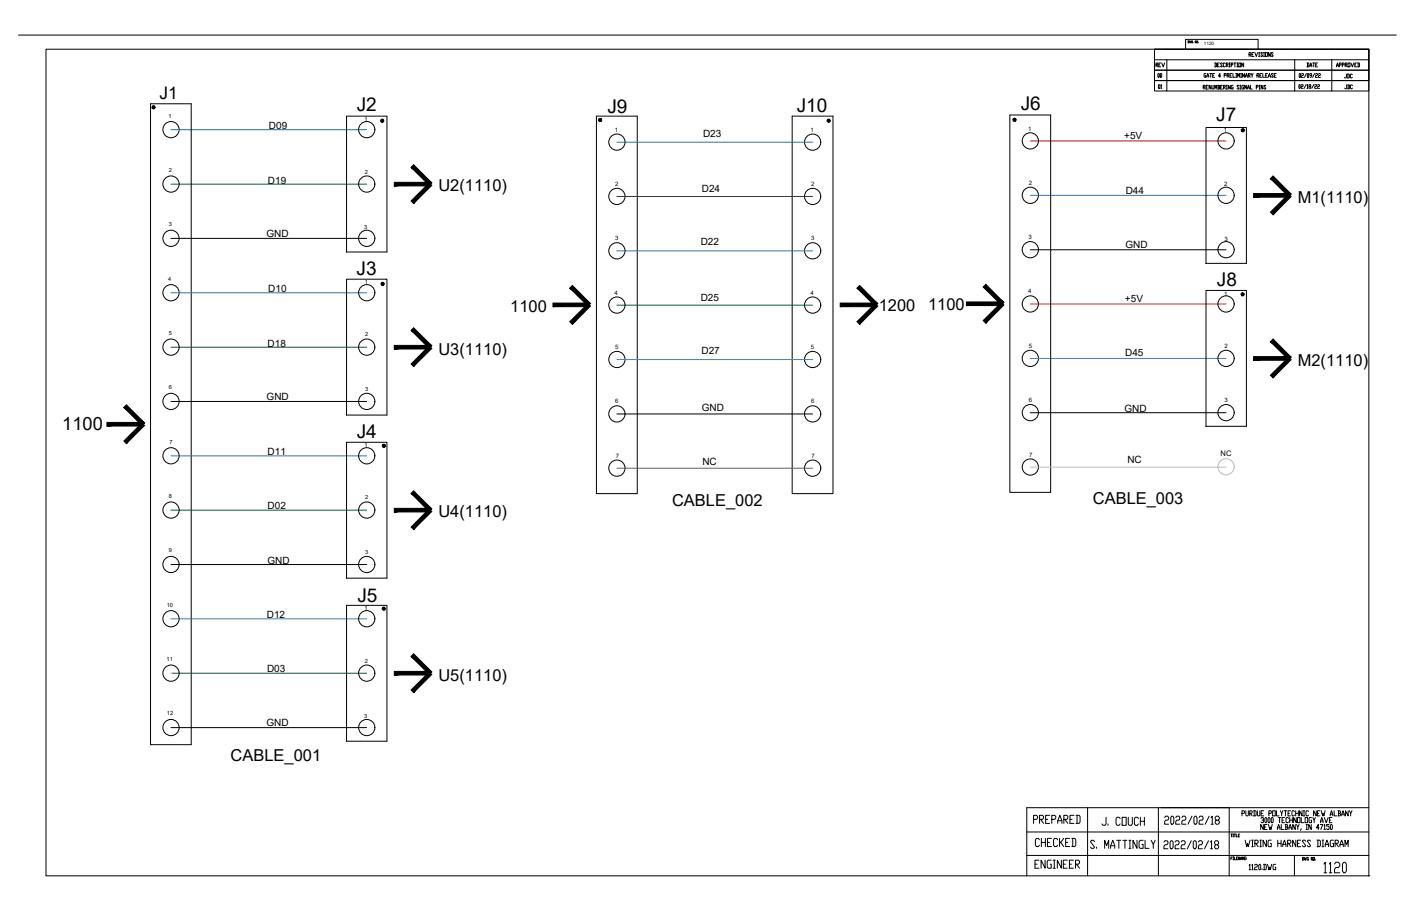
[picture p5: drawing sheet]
<svg xmlns="http://www.w3.org/2000/svg" width="432mm" height="279mm" viewBox="0 0 432 279" stroke-linecap="round" stroke-linejoin="round" font-family="sans-serif">
<!-- layer: 0 -->
<g fill="none" stroke="#000" stroke-width=".3">
<path d="M5.6 10.7h420.2M14 15h403.4v252.2h-403.4zM352.1 15v6.4h65.3M352.1 15h65.3v6.4M352.1 15h65.3v9.6h-65.3zM355.8 18.2h61.6M370.4 19.2l.6 .2v.8l-.6 .2M370.6 19.2v1.2M371.3 19.8h.3M371.9 19.2h-.6v1.2h.6M372.8 19.4l-.2-.2-.4 .2 .6 .8-.2 .2-.4-.2M373.6 19.4l-.1-.2-.4 .2v.8l.1 .2 .4-.2"/>
<path d="M373.9 19.8l.6-.2-.1-.4h-.5v1.2M374.1 19.8l.4 .6M374.8 19.2h.3M375 19.2v1.2M375.4 19.8l.6-.2-.2-.4h-.4v1.2M376.3 19.2h.6M376.6 19.2v1.2M377.2 19.2h.3M377.3 19.2v1.2M377.8 19.2h.5v1.2h-.5zM379.2 19.2v1.2l-.6-1.2v1.2M380.9 16.6h.5v-.6h-.5v1.2"/>
<path d="M381.1 16.6l.4 .6M381.8 16.6h.3M382.4 16h-.6v1.2h.6M382.7 16l.4 1.2 .5-1.2M383.9 17.2h.2M383.9 16h.2M384 16v1.2M385 16.2l-.4-.2-.2 .2 .6 .8-.1 .2-.5-.2M385.3 17.2h.3M385.3 16h.3M385.5 16v1.2M385.9 16h.6v1.2h-.6z"/>
<path d="M387.4 16v1.2l-.6-1.2v1.2M388.3 16.2l-.5-.2-.1 .2 .6 .8-.2 .2-.4-.2M394.8 18.2v9.6h-39M398.5 19.2h.5l.1 .2v.8l-.6 .2M398.7 19.2v1.2M400.3 19.2h.6M400.6 19.2v1.2M401.2 19.8h.3M401.8 19.2h-.6v1.2h.6M406.1 18.2v9.6h-11.3M408.4 19.8l.6-.2-.1-.4h-.5v1.2M409.3 19.8h.5v-.6h-.5v1.2"/>
<path d="M410.2 19.8h.4v-.6h-.4v1.2M410.4 19.8l.4 .6M411.1 19.2h.6v1.2h-.6zM412 19.2l.4 1.2 .4-1.2M413.1 19.8h.3M413.7 19.2h-.6v1.2h.6M414 19.2h.5l.1 .2v.8l-.6 .2M414.2 19.2v1.2M45.9 31.7h12.4v195.4h-12.4zM181.9 35.4h12.4v115.2h-12.4zM241.6 35.4h12.4v115.2h-12.4zM307.9 35.1h12.5v115.1h-12.5z"/>
<path d="M366.9 26.6h.5v-.6h-.5v1.2M367.1 26.6l.4 .6M367.7 22.4l-.5 .2 .1 1h.4l-.1-.6M367.8 26.6h.3M368 23.6l.3-1.2 .3 1.2M368 23.2h.6M368.4 26h-.6v1.2h.6M368.9 22.4h.6M369.2 22.4v1.2M369.3 26v1.2l-.6-1.2v1.2M369.6 26l.1 1.2 .5-.2v-1M369.8 23h.3"/>
<path d="M370.4 22.4h-.6v1.2h.6M370.5 27.2v-1.2l.3 .8 .3-.8v1.2M371.3 26h.5v.6M371.5 26.6h.3l.1 .4-.6 .2M371.5 26v1.2M372.2 23.2h-.6l.4-.8v1.2M372.2 26.6h.3M372.8 26h-.6v1.2h.6M373.1 26.6h.5v-.6h-.5v1.2M373.3 26.6l.4 .6M373.3 23h.5v-.6h-.5v1.2M374 27.2h.3"/>
<path d="M374 26h.3M374.1 26v1.2M374.2 23h.4l.2-.4-.6-.2v1.2M374.4 23l.4 .6M374.8 20.4h.3M375.1 23h.3M375.2 26v1.2l-.6-1.2v1.2M375.7 22.4h-.6v1.2h.6M376 22.4v1.2h.6M376 26l-.5 .2 .1 1h.4l-.1-.6M376.8 22.4h.3M376.8 23.6h.3"/>
<path d="M377 22.4v1.2M377.2 20.4h.3M377.4 23.6v-1.2l.3 .8 .3-.8v1.2M377.8 26.2l-.1-.2-.5 .2 .6 .8-.1 .2-.5-.2M378.1 27.2h.3M378.1 26h.3M378.2 26v1.2M378.3 22.4h.3M378.3 23.6h.3M378.5 22.4v1.2M379.3 26l-.6 .2 .1 1h.5v-.6h-.2M379.5 22.4v1.2l-.6-1.2v1.2"/>
<path d="M379.8 23.6l.3-1.2 .3 1.2M379.8 23.2h.6M380.2 26v1.2l-.6-1.2v1.2M380.5 27.2l.2-1.2 .3 1.2M380.5 26.8h.5M380.7 23h.4l.2-.4-.6-.2v1.2M380.8 23l.5 .6M381.3 26v1.2h.6M381.5 22.4l.3 1.2M382.1 22.4l-.3 .6M383.1 26.6h.4l.2-.4-.6-.2v1.2M383.3 23h.4l.2-.4-.6-.2v1.2"/>
<path d="M383.5 23l.4 .6M384 27.2h.3M384 26h.3M384.1 26v1.2M384.2 23h.3M384.8 22.4h-.6v1.2h.6M385.1 22.4v1.2h.6M385.1 26v1.2l-.5-1.2v1.2M386 23h.2M386 26.2l-.1-.2-.5 .2 .6 .8-.1 .2-.5-.2M386.5 22.4h-.5v1.2h.5M386.8 23.6l.3-1.2 .3 1.2"/>
<path d="M386.8 23.2h.6M388.3 22.6l-.1-.2-.5 .2 .6 .8-.1 .2-.5-.2M388.6 23h.3M389.2 22.4h-.6v1.2h.6M396.2 25.8l.3 .2-.2 1-.2-.2zM396.3 22.4l.3 .2-.1 1-.3-.2zM396.8 26l.1-.2 .5 .2-.2 .4h-.3l-.1 .6h.6M396.9 22.6l.5-.2 .1 .4-.6 .4v.4h.6M398.3 25.8l-.6 1.2M398.4 22.4l-.6 1.2M398.5 26l.2-.2v1.2M398.5 27h.3"/>
<path d="M398.8 22.4l.3 .2-.1 1-.3-.2zM399.3 26.4l-.2-.4 .5-.2 .1 .4-.6 .4 .2 .4 .4-.2-.1-.4M399.4 20.4l.3-1.2 .3 1.2M399.4 20h.6M400 23l-.6-.2 .2-.4 .4 .2v.6l-.4 .4M400.6 25.8l-.6 1.2M400.9 22.4l-.6 1.2M400.9 26l.1-.2 .5 .2-.6 .6v.4h.6M401.2 22.6l.1-.2 .5 .2-.2 .4h-.3l-.1 .6h.6M401.8 26l.1-.2 .5 .2-.2 .4h-.3l-.1 .6h.6M402.1 22.6l.1-.2 .4 .2-.1 .4h-.3l-.1 .6h.5M407.6 20.4l.3-1.2 .2 1.2"/>
<path d="M407.6 20h.5M410.6 22.6v1l-.2 .2-.4-.2M410.9 22.6l.6 .2v.8l-.6 .2M411 22.6v1.2M412.4 22.8l-.2-.2-.4 .2 .1 1 .5-.2M417.4 21.4h-65.3v3.2h65.3M417.4 24.6v3.2h-11.3M417.4 21.4v3.2M52.1 72.7h59.7M105.6 76.9h12.4v-41.5h-12.3v41.5M314.2 76.2h59.7M367.6 80.3h12.5v-41.4h-12.3v41.4"/>
<path d="M52.1 122.5h59.7M105.6 126.6h12.4v-41.4h-12.3v41.4M188.1 126.3h59.7M314.2 125.9h59.7M367.6 130h12.5v-41.4h-12.3v41.4M52.1 172.2h59.7M105.6 176.3h12.4v-41.4h-12.3v41.4M52.1 221.9h59.7M105.6 226.1h12.4v-41.5h-12.3v41.5M313.1 246.4v20.8M354 246.4h63.4M331.7 264.9v2.3"/>
<path d="M353.2 264.9v2.3M394.7 265.1v2.1M417.4 267.2h.1"/>
<circle cx="52.1" cy="39.5" r="2.48"/>
<circle cx="111.8" cy="39.5" r="2.48"/>
<circle cx="52.1" cy="56.1" r="2.48"/>
<circle cx="111.8" cy="56.1" r="2.48"/>
<circle cx="188.1" cy="59.9" r="2.48"/>
<circle cx="188.1" cy="43.4" r="2.48"/>
<circle cx="247.8" cy="59.9" r="2.48"/>
<circle cx="247.8" cy="43.4" r="2.48"/>
<circle cx="314.2" cy="43" r="2.48"/>
<circle cx="314.2" cy="59.6" r="2.48"/>
<circle cx="373.9" cy="59.6" r="2.48"/>
<circle cx="373.9" cy="43" r="2.48"/>
<circle cx="52.1" cy="72.7" r="2.48"/>
<circle cx="111.8" cy="72.7" r="2.48"/>
<circle cx="188.1" cy="76.5" r="2.48"/>
<circle cx="247.8" cy="76.5" r="2.48"/>
<circle cx="314.2" cy="76.2" r="2.48"/>
<circle cx="373.9" cy="76.2" r="2.48"/>
<circle cx="52.1" cy="89.3" r="2.48"/>
<circle cx="111.8" cy="89.3" r="2.48"/>
<circle cx="188.1" cy="93.1" r="2.48"/>
<circle cx="247.8" cy="93.1" r="2.48"/>
<circle cx="314.2" cy="92.7" r="2.48"/>
<circle cx="373.9" cy="92.7" r="2.48"/>
<circle cx="52.1" cy="105.9" r="2.48"/>
<circle cx="111.8" cy="105.9" r="2.48"/>
<circle cx="188.1" cy="109.7" r="2.48"/>
<circle cx="247.8" cy="109.7" r="2.48"/>
<circle cx="314.2" cy="109.3" r="2.48"/>
<circle cx="373.9" cy="109.3" r="2.48"/>
<circle cx="52.1" cy="139" r="2.48"/>
<circle cx="52.1" cy="122.4" r="2.48"/>
<circle cx="111.8" cy="122.4" r="2.48"/>
<circle cx="111.8" cy="139" r="2.48"/>
<circle cx="188.1" cy="126.2" r="2.48"/>
<circle cx="247.8" cy="126.2" r="2.48"/>
<circle cx="314.2" cy="125.9" r="2.48"/>
<circle cx="373.9" cy="125.9" r="2.48"/>
<circle cx="52.1" cy="155.6" r="2.48"/>
<circle cx="111.8" cy="155.6" r="2.48"/>
<circle cx="188.1" cy="142.8" r="2.48"/>
<circle cx="247.8" cy="142.8" r="2.48"/>
<circle cx="314.2" cy="142.5" r="2.48"/>
<circle cx="52.1" cy="172.2" r="2.48"/>
<circle cx="111.8" cy="172.2" r="2.48"/>
<circle cx="52.1" cy="188.7" r="2.48"/>
<circle cx="111.8" cy="188.7" r="2.48"/>
<circle cx="52.1" cy="205.3" r="2.48"/>
<circle cx="111.8" cy="205.3" r="2.48"/>
<circle cx="52.1" cy="221.9" r="2.48"/>
<circle cx="111.8" cy="221.9" r="2.48"/>
</g>
<!-- layer: SLD-0 -->
<g fill="none" stroke="#000" stroke-width=".3">
<path d="M361.5 15v-3h22.1v3M362.3 12.5l.3 .1-.1 .5h-.2M362.3 12.5v.6M362.7 12.5l.2 .6 .3-.6M363.7 12.5l-.3 .1v.5h.3l-.1-.3M363.8 13v.1M364.8 12.5v.6l-.3-.6v.6M364.9 12.5h.3v.6h-.3zM365.4 13v.1M313.1 246.4h61.7v20.8M313.1 253.8h104.3M315.2 249.9h.9l.3-.4v-.4l-.3-.4h-.9v2.4"/>
<path d="M317 256.1l-.4-.4h-.6l-.3 .4v1.7l.3 .4h.6l.4-.4M317 249.9h.9l.3-.4-.3-.8h-.9v2.4M317.3 249.9l.9 1.2M317.6 255.7v2.5M317.6 256.9h1.2M318.8 255.7v2.5M318.9 249.9h.6M319.4 256.9h.7M320.1 248.7h-1.2v2.4h1.2M320.6 255.7h-1.2v2.5h1.2M320.7 249.9h1l.3-.4-.3-.8h-1v2.4M322.5 256.1l-.3-.4h-.6l-.3 .4v1.7l.3 .4h.6l.3-.4"/>
<path d="M322.6 251.1v-.8l.6-1.6 .6 1.6v.8M322.6 250.3h1.2M323.1 255.7v2.5M323.4 256.9l1 1.3M324.4 255.7l-1 1.2h-.3M324.4 249.9h.9l.3-.4-.3-.8h-.9v2.4M324.7 249.9l.9 1.2M325 256.9h.6M326.2 255.7h-1.2v2.5h1.2M326.3 249.9h.6M326.8 255.7h1l.3 .4v1.7l-.3 .4h-1M327.1 255.7v2.5"/>
<path d="M327.5 248.7h-1.2v2.4h1.2M328.1 248.7h1l.3 .4v1.6l-.3 .4h-1M328.4 248.7v2.4M331.7 246.4v18.5M333.8 256.7l-.3-.4h-.7l-.3 .4 1.3 1.7-.3 .4h-.7l-.3-.4M334.4 258.4v.4M336.9 258.8v-2.5l.6 1.7 .6-1.7v2.5M337.3 249.3v2l-.4 .4h-.5l-.4-.4M337.9 251.3v.4M338.7 258.8v-.8l.6-1.7 .7 1.7v.8M338.7 258h1.3M340.5 256.3h1.3"/>
<path d="M341.2 256.3v2.5M341.6 249.7l-.3-.4h-.6l-.4 .4v1.6l.4 .4h.6l.3-.4M342.2 249.3h1.2v2.4h-1.2zM342.4 256.3h1.2M343 256.3v2.5M344.1 249.3v2l.3 .4h.6l.3-.4v-2M344.3 256.3h.6M344.3 258.8h.6M344.6 256.3v2.5M346.7 256.3v2.5l-1.2-2.5v2.5M347.1 249.7l-.3-.4h-.6l-.3 .4v1.6l.3 .4h.6l.3-.4M347.7 249.3v2.4"/>
<path d="M347.7 250.5h1.3M348.6 256.3h-.9l-.3 .4v1.7l.3 .4h.9v-1.3h-.4M349 249.3v2.4M349.2 256.3v2.5h1.2M351 256.3l.7 1.2v1.3M352.3 256.3l-.6 1.2M353.2 246.4v18.5M354.9 256.8l.3-.4h.7l.3 .4-.3 .9h-.7l-.3 .4v.8h1.3M355.1 249.4l.3-.5h.7l.3 .5-.3 .8h-.7l-.3 .4v.8h1.3M357.1 256.4l.6 .4v1.7l-.3 .4h-.3l-.3-.4v-1.7zM357.3 248.9h.3l.3 .5v1.6l-.3 .4h-.3l-.3-.4v-1.6zM358.3 256.8l.4-.4h.6l.3 .4-.3 .9h-.6l-.4 .4v.8h1.3"/>
<path d="M358.5 249.4l.4-.5h.6l.3 .5-.3 .8h-.6l-.4 .4v.8h1.3M360.2 256.8l.3-.4h.6l.3 .4-.3 .9h-.6l-.3 .4v.8h1.2M360.4 249.4l.3-.5h.6l.3 .5-.3 .8h-.6l-.3 .4v.8h1.2M363.3 256.4l-1.3 2.5M363.5 248.9l-1.2 2.5M364.2 256.4h.3l.3 .4v1.7l-.3 .4h-.3l-.3-.4v-1.7zM364.4 248.9h.3l.3 .5v1.6l-.3 .4-.6-.4v-1.6zM365.4 256.8l.3-.4h.7l.3 .4-.3 .9h-.7l-.3 .4v.8h1.3M365.6 249.4l.3-.5h.7l.3 .5-.3 .8h-.7l-.3 .4v.8h1.3M368.5 256.4l-1.2 2.5M368.7 248.9l-1.2 2.5M369.1 256.8l.4-.4v2.5"/>
<path d="M369.1 258.9h.7M369.3 249.4l.4-.5v2.5M369.3 251.4h.7M370.7 257.7l-.3-.5 .3-.8h.6l.3 .4v.4l-.3 .5h-.6l-.3 .4 .3 .8h.6l.3-.4-.3-.8M370.9 250.2l-.3-.4v-.4l.3-.5h.6l.3 .5v.4l-.3 .4h-.6l-.3 .4v.4l.3 .4h.6l.3-.4v-.4l-.3-.4M375.3 254.4h.5M375.6 254.4v.9M376 254.4h.1M376 255.3h.1M376.1 254.4v.9M376.4 254.4h.4M376.6 254.4v.9"/>
<path d="M377 254.4v.9h.4M377.6 254.8h.2M378.1 254.4h-.5v.9h.5M378.7 248.1h.6l.2-.3-.2-.5h-.6v1.6M379.7 256.3l.5 2 .2-1.1 .3 1.1 .5-2M379.9 247.3l.2 1.6h.4l.2-.3v-1.3M381.1 248.1h.5l.3-.3-.3-.5h-.5v1.6M381.3 248.1l.6 .8M381.7 256.3h.5M381.7 258.3h.5M381.9 256.3v2M382.2 247.3h.6l.2 .3v1l-.2 .3h-.6"/>
<path d="M382.5 247.3v1.6M382.7 257.2h.7l.3-.3-.3-.6h-.7v2M382.9 257.2l.8 1.1M383.4 247.3l.2 1.6h.4l.2-.3v-1.3M384.2 256.3h.5M384.2 258.3h.5M384.4 256.3v2M384.5 249.7l.2-.3h.4l.2 .5-.4 .3M384.6 248.1h.4M385.1 250.2l.2 .2-.2 .5-.6-.2M385.2 251.5v1.5l-.8-1.5v1.5M385.4 247.3h-.8v1.6h.8"/>
<path d="M385.6 252.3h.4M385.9 249.4l.4 .3v1l-.2 .2-.4-.2zM386.2 256.3v2l-1-2v2M386.4 251.5h-.8v1.5h.8M386.8 251.5l.4 1.5 .2-.7 .2 .7 .4-1.5M386.9 249.4l.4 .3v1l-.2 .2-.4-.2zM386.9 248.1h.6l.2-.3-.2-.5h-.6v1.6M387.7 256.3h-.8l-.2 .3v1.3l.2 .4h.8v-1.1h-.3M387.8 249.4l.5 .3v1l-.3 .2-.3-.2zM388.1 247.3h.8v1.6h-.8zM389.3 247.3v1.6h.7M389.5 253l.4-1.5 .4 1.5"/>
<path d="M389.5 252.5h.8M389.7 256.3v2M389.7 257.2h1M389.8 249.4h.8M390.2 249.4v1.5M390.5 247.3l.3 .8v.8M390.7 256.3v2M390.7 251.5v1.5h.8M391 250.2h.3M391.2 258.3v-.7l.5-1.3 .4 1.3v.7M391.2 257.6h.9M391.2 247.3l-.4 .8"/>
<path d="M391.6 247.3h.8M391.8 249.4h-.8v1.5h.8M391.9 251.5h.5l.3 .2-.3 .6M392 247.3v1.6M392.1 252.3h.3l.3 .5-.3 .2h-.5M392.1 251.5v1.5M392.7 257.2h.7l.3-.3-.3-.6h-.7v2M392.8 248.1h.4M392.9 249.7l-.2-.3h-.4l-.2 .3 .2 1.2h.4l.2-.2M392.9 257.2l.8 1.1M393 253l.4-1.5 .4 1.5M393 252.5h.8"/>
<path d="M393.3 250.2h.8M393.3 249.4v1.5M393.5 247.3h-.7v1.6h.7M394.1 249.4v1.5M394.7 247.6l-.2-.3h-.4l-.1 .3 .1 1.3 .6-.3M395 251.5v1.5l-.8-1.5v1.5M395.1 248.1h.8M395.1 247.3v1.6M395.2 256.3v2l-1-2v2M395.3 249.4v1.5l-.8-1.5v1.5M395.4 251.5l.3 .8v.7M395.7 249.4h.7v1.5h-.7z"/>
<path d="M395.7 257.2h.5M395.9 247.3v1.6M396.2 251.5l-.5 .8M396.6 256.3h-.9v2h.9M396.8 252.8l-.2 .5M396.8 249.4v1.5h.8M397.1 247.3v1.6l-.8-1.6v1.6M397.4 248.9h.5M397.4 247.3h.5M397.7 247.3v1.6M398 249.4h.8v1.5h-.8zM398.2 256.6l-.3-.3h-.5l-.3 .3 1.1 1.3-.3 .4h-.5l-.3-.4"/>
<path d="M398.3 253h.4M398.3 251.5h.4M398.5 251.5v1.5M399 247.6l-.2-.3h-.4l-.2 .3 .2 1.3h.4l.2-.3M399.6 256.6l-.2-.3h-.5l-.2 .3 .9 1.3-.2 .4h-.5l-.2-.4M399.9 251.5v1.5l-.8-1.5v1.5M399.9 249.4h-.6l-.1 .3 .1 1.2h.6v-.7h-.2M400.3 249.4l.4 .8v.7M401.1 249.4l-.4 .8M401.4 247.3v1.6l-.8-1.6v1.6M401.6 256.3h.8l.2 .3v1.3l-.2 .4h-.8M401.8 248.1h.3"/>
<path d="M401.9 256.3v2M402.2 252.5h-.8l.6-1v1.5M402.5 247.3h-.7v1.6h.7M402.6 251.5h.8l-.6 1.5M402.7 250.9l.4-1.5 .4 1.5M402.7 250.4h.8M402.9 247.3l.4 1.6 .2-.8 .2 .8 .4-1.6M403.2 256.3h.5M403.2 258.3h.5M403.4 256.3v2M403.7 251.7l.3-.2v1.5M403.7 253h.5"/>
<path d="M403.8 249.4l.6 1.5 .6-1.5M404.1 258.3v-.7l.5-1.3 .5 1.3v.7M404.1 257.6h1M405.3 251.5h-.7v.5h.5l.2 .3-.2 .7h-.4l-.1-.2M405.4 250.2h.4M405.7 248.9l.3-1.6 .4 1.6M405.7 248.4h.7M405.9 251.5l.4 .2-.2 1.3-.4-.2v-1.1zM406.2 249.4h-.8v1.5h.8M406.6 256.3h-.7l-.2 .3v1.3l.2 .4h.7v-1.1h-.2M406.8 247.3v1.6h.8M407.1 257.2h.8l.2-.3-.2-.6h-.8v2"/>
<path d="M407.4 257.2l.7 1.1M408 247.3h.6l.2 .3-.2 .5M408.2 248.1h.4l.2 .5-.2 .3h-.6M408.2 247.3v1.6M408.6 258.3v-.7l.5-1.3 .5 1.3v.7M408.6 257.6h1M409.2 248.9l.3-1.6 .4 1.6M409.2 248.4h.7M410.1 258.3v-2l.5 1.3 .5-1.3v2M411.1 247.3v1.6l-.8-1.6v1.6M411.5 247.3l.4 .8v.8M412.3 247.3l-.4 .8"/>
<path d="M313.1 260.9h104.3M315.6 263.6h.6M316.8 262.4h-1.2v2.4h1.2M318.7 262.4v2.4l-1.2-2.4v2.4M320.6 262.4h-1l-.3 .3v1.7l.3 .4h1v-1.2h-.3M321.2 264.8h.6M321.2 262.4h.6M321.5 262.4v2.4M323.7 262.4v2.4l-1.3-2.4v2.4M324.2 263.6h.7M325.5 262.4h-1.3v2.4h1.3M326.1 263.6h.6"/>
<path d="M327.3 262.4h-1.2v2.4h1.2M328 263.6h.9l.3-.4-.3-.8h-.9v2.4M328.3 263.6l.9 1.2M375.3 261.8h.3M375.8 261.4h-.5v.8M376 261.4h.2M376 262.2h.2M376.1 261.4v.8M376.4 261.4v.8h.4M377 261.8h.2M377.4 261.4h-.4v.8h.4M378.1 261.4v.8l-.5-.8v.8"/>
<path d="M378.3 262.2l.2-.8 .2 .8M378.3 261.9h.4M378.9 262.2v-.8l.2 .5 .2-.5v.8M379.5 261.8h.2M379.9 261.4h-.4v.8h.4M380.1 261.7v.1M380.1 261.9v.2M380.9 263.9l.2-.3v1.7M380.9 265.3h.5M381.7 263.9l.2-.3v1.7M381.7 265.3h.5M382.6 263.9l.2-.3h.4l.2 .3-.2 .6h-.4l-.2 .2v.6h.8"/>
<path d="M384.1 263.6l.3 .3v1.1l-.2 .3-.3-.3v-1.1zM384.9 265v.3M385.3 263.6h.6l.2 .3v1.1l-.2 .3h-.6M385.5 263.6v1.7M386.5 263.6l.4 1.7 .3-.8 .2 .8 .4-1.7M389 263.6h-.6l-.2 .3v1.1l.2 .3h.6v-.8h-.2M394.7 260.9v4.2M397.1 261.5l.5 .1v.6l-.5 .2M397.2 261.5v.9M397.8 261.5l.1 .9 .2-.5 .1 .5 .2-.9M399 261.5l-.4 .1 .1 .8h.3l-.1-.5M400.2 261.5v.9l-.3-.9v.9"/>
<path d="M400.4 261.5h.5v.9h-.5zM401.1 262.2v.2M403.7 263.6l.4-.6v3.2M403.7 266.2h.9M405.4 263.6l.3-.6v3.2M405.4 266.2h.8M407 263.6l.3-.6h.8l.5 .6v.5l-.5 .5h-.8l-.3 .6v1h1.6M409.8 263h.4l.4 .6v2.1l-.4 .5h-.4l-.4-.5v-2.1z"/>
</g>
<!-- layer: 0 -->
<path d="M52.1 56.2h59.7M188.1 59.9h59.7M188.1 93.1h59.7M52.1 105.9h59.7M52.1 155.6h59.7M52.1 205.3h59.7" fill="none" stroke="#136734" stroke-width=".3"/>
<path d="M52.1 39.6h59.7M188.1 43.4h59.7M314.2 59.6h59.7M188.1 76.5h59.7M52.1 89.3h59.7M188.1 109.7h59.7M314.2 109.3h59.7M52.1 139.1h59.7M52.1 188.8h59.7" fill="none" stroke="#2776bb" stroke-width=".3"/>
<!-- layer: dotted -->
<path d="M373.9 43h.1M52.1 205.3h.1" fill="none" stroke="#fafafa" stroke-width=".3"/>
<!-- layer: 0 -->
<g fill="#000" stroke="#000" stroke-width=".3">
<path d="M46.4 32.8l.1 .2 .3-.2zM46.5 33l.3-.2-.2 .3zM46.8 32.8l-.2 .3 .2 .1z"/>
<path d="M46.6 32.4l.2 .4v-.5zM46.6 32.4l.2 .4-.3-.3zM46.5 32.5l-.1 .3h.4z"/>
<path d="M46.8 32.8v.4l.2-.1zM46.8 32.8l.4 .2-.2 .1zM46.8 32.8l.4 .2 .1-.2z"/>
<path d="M46.8 32.8h.5l-.1-.3zM47 32.4l.2 .1-.4 .3zM46.8 32.3v.5l.2-.4z"/>
<path d="M116.2 36.8v.2l.4-.2zM116.2 37l.4-.2-.2 .4zM116.6 36.8l-.2 .4h.2z"/>
<path d="M116.4 36.4l.2 .4v-.4zM116.4 36.4l.2 .4-.4-.2zM116.2 36.6v.2h.4z"/>
<path d="M116.6 36.8v.4h.2zM116.6 36.8l.3 .2-.1 .2zM116.6 36.8l.3 .2 .1-.2z"/>
<path d="M116.6 36.8h.4l-.1-.2zM116.8 36.4l.1 .2-.3 .2zM116.6 36.4v.4l.2-.4z"/>
<path d="M182.6 36.6l.1 .2 .3-.2zM182.7 36.8l.3-.2-.2 .3zM183 36.6l-.2 .3 .2 .1z"/>
<path d="M182.8 36.2l.2 .4v-.4zM182.8 36.2l.2 .4-.3-.2zM182.7 36.4l-.1 .2h.4z"/>
<path d="M183 36.6v.4l.2-.1zM183 36.6l.4 .2-.2 .1zM183 36.6l.4 .2v-.2z"/>
<path d="M183 36.6h.4v-.2zM183.2 36.2l.2 .2-.4 .2zM183 36.2v.4l.2-.4z"/>
<path d="M252.3 36.8v.2l.4-.2zM252.3 37l.4-.2-.2 .4zM252.7 36.8l-.2 .4h.2z"/>
<path d="M252.5 36.4l.2 .4v-.4zM252.5 36.4l.2 .4-.4-.2zM252.3 36.6v.2h.4z"/>
<path d="M252.7 36.8v.4h.2zM252.7 36.8l.3 .2-.1 .2zM252.7 36.8l.3 .2 .1-.2z"/>
<path d="M252.7 36.8h.4l-.1-.2zM252.9 36.4l.1 .2-.3 .2zM252.7 36.4v.4l.2-.4z"/>
<path d="M309 36.5v.2l.4-.2zM309 36.7l.4-.2-.2 .4zM309.4 36.5l-.2 .4h.2z"/>
<path d="M309.2 36.2l.2 .3v-.4zM309 36.3l.2-.1 .2 .3zM309 36.3v.2h.4z"/>
<path d="M309.4 36.5v.4h.2zM309.4 36.5l.3 .2-.1 .2zM309.4 36.5l.3 .2 .1-.2z"/>
<path d="M309.4 36.5h.4l-.1-.2zM309.6 36.2l.1 .1-.3 .2zM309.4 36.1v.4l.2-.3z"/>
<path d="M378.6 39.7v.2l.4-.2zM378.6 39.9l.4-.2-.2 .4zM379 39.7l-.2 .4 .2 .1z"/>
<path d="M378.8 39.4l.2 .3v-.4zM378.6 39.5l.2-.1 .2 .3zM378.6 39.5v.2h.4z"/>
<path d="M379 39.7h.4l-.1-.2zM379.2 39.4l.1 .1-.3 .2zM379 39.3v.4l.2-.3z"/>
<path d="M125.4 51l5.5 5.5 .8-.7zM126.1 50.2l5.6 5.6-6.3-4.8z"/>
<path d="M120.2 56.7h11.1v-1.1zM120.2 55.6h11.1l-11.1 1.1z"/>
<path d="M130.9 55.8l-4.8 6.3 5.6-5.6zM130.9 55.8l-4.8 6.3-.7-.8z"/>
<path d="M379 39.7v.5l.2-.1zM379 39.7l.3 .2-.1 .2zM379 39.7l.3 .2 .1-.2z"/>
<path d="M387.4 54.5l5.6 5.5 .7-.8zM387.4 54.5l.8-.8 5.5 5.5z"/>
<path d="M393 59.2l-4.8 6.3 5.5-5.5zM387.4 64.7l5.6-5.5-4.8 6.3z"/>
<path d="M382.3 60.1h11v-1.1zM382.3 59h11l-11 1.1z"/>
<path d="M116.3 86.6v.2l.4-.2zM116.3 86.8l.4-.2-.2 .3zM116.7 86.6l-.2 .3 .2 .1z"/>
<path d="M116.5 86.2l.2 .4v-.5zM116.3 86.3l.2-.1 .2 .4zM116.3 86.3v.3h.4z"/>
<path d="M116.7 86.6v.4l.2-.1zM116.7 86.6l.3 .2-.1 .1zM116.7 86.6l.3 .2 .1-.2z"/>
<path d="M116.7 86.6h.4l-.1-.3zM116.9 86.2l.1 .1-.3 .3zM116.7 86.1v.5l.2-.4z"/>
<path d="M173.8 87.9l5.5 5.5 .8-.8zM173.8 87.9l.8-.8 5.5 5.5z"/>
<path d="M168.6 93.5h11.1v-1.1zM168.6 92.4h11.1l-11.1 1.1z"/>
<path d="M179.3 92.6l-4.7 6.3 5.5-5.5zM173.8 98.1l5.5-5.5-4.7 6.3z"/>
<path d="M261.3 87.9l5.6 5.5 .7-.8zM261.3 87.9l.8-.8 5.5 5.5z"/>
<path d="M256.2 93.5h11.1v-1.1zM256.2 92.4h11.1l-11.1 1.1z"/>
<path d="M266.9 92.6l-4.8 6.3 5.5-5.5zM261.3 98.1l5.6-5.5-4.8 6.3z"/>
<path d="M299.8 87.5l5.6 5.5 .7-.7zM299.8 87.5l.8-.8 5.5 5.6z"/>
<path d="M294.7 93.2h11v-1.1zM294.7 92.1h11l-11 1.1z"/>
<path d="M305.4 92.3l-4.8 6.3 5.5-5.6zM299.8 97.8l5.6-5.5-4.8 6.3z"/>
<path d="M378.5 89.8l.1 .2 .3-.2zM378.6 90l.3-.2-.2 .4zM378.9 89.8l-.2 .4h.2z"/>
<path d="M378.7 89.4l.2 .4v-.4zM378.7 89.4l.2 .4-.3-.2zM378.6 89.6l-.1 .2h.4z"/>
<path d="M378.9 89.8v.4h.2zM378.9 89.8l.4 .2-.2 .2zM378.9 89.8l.4 .2v-.2z"/>
<path d="M378.9 89.8h.4v-.2zM379.1 89.4l.2 .2-.4 .2zM378.9 89.4v.4l.2-.4z"/>
<path d="M125.4 100.7l5.5 5.6 .8-.8zM125.4 100.7l.7-.7 5.6 5.5z"/>
<path d="M120.2 106.5h11.1v-1.1zM120.2 105.4h11.1l-11.1 1.1z"/>
<path d="M130.9 105.5l-4.8 6.3 5.6-5.5zM130.9 105.5l-4.8 6.3-.7-.8z"/>
<path d="M387.4 104.2l5.6 5.5 .7-.7zM387.4 104.2l.8-.8 5.5 5.6z"/>
<path d="M382.3 109.9h11v-1.1zM382.3 108.8h11l-11 1.1z"/>
<path d="M393 109l-4.8 6.3 5.5-5.6zM387.4 114.5l5.6-5.5-4.8 6.3z"/>
<path d="M37.8 124.3l5.5 5.5 .8-.8zM38.5 123.5l5.6 5.5-6.3-4.7z"/>
<path d="M32.6 129.9h11.1v-1.1zM32.6 128.8h11.1l-11.1 1.1z"/>
<path d="M43.3 129l-4.8 6.3 5.6-5.5zM37.8 134.5l5.5-5.5-4.8 6.3z"/>
<path d="M116.6 136l.1 .2 .4-.2zM116.7 136.2l.4-.2-.2 .3zM117.1 136l-.2 .3 .2 .1z"/>
<path d="M116.9 135.6l.2 .4v-.5zM116.7 135.7l.2-.1 .2 .4zM116.7 135.7l-.1 .3h.5z"/>
<path d="M117.1 136v.4l.2-.1zM117.1 136l.3 .2-.1 .1zM117.1 136l.3 .2 .1-.2z"/>
<path d="M117.1 136h.4l-.1-.3zM117.3 135.6l.1 .1-.3 .3zM117.1 135.5v.5l.2-.4z"/>
<path d="M125.4 150.5l5.5 5.5 .8-.8zM125.4 150.5l.7-.8 5.6 5.5z"/>
<path d="M120.2 156.2h11.1v-1.1zM120.2 155.1h11.1l-11.1 1.1z"/>
<path d="M130.9 155.2l-4.8 6.3 5.6-5.5zM130.9 155.2l-4.8 6.3-.7-.7z"/>
<path d="M116.6 185.7v.2l.4-.2zM116.6 185.9l.4-.2-.2 .3zM117 185.7l-.2 .3 .2 .1z"/>
<path d="M116.8 185.3l.2 .4v-.5zM116.8 185.3l.2 .4-.4-.3zM116.6 185.4v.3h.4z"/>
<path d="M117 185.7v.4l.2-.1zM117 185.7l.4 .2-.2 .1zM117 185.7l.4 .2v-.2z"/>
<path d="M117 185.7h.4v-.3zM117.2 185.3l.2 .1-.4 .3zM117 185.2v.5l.2-.4z"/>
<path d="M125.4 200.2l5.5 5.5 .8-.7zM126.1 199.4l5.6 5.6-6.3-4.8z"/>
<path d="M120.2 205.9h11.1v-1.1zM120.2 204.8h11.1l-11.1 1.1z"/>
<path d="M130.9 205l-4.8 6.3 5.6-5.6zM130.9 205l-4.8 6.3-.7-.8z"/>
</g>
<path d="M188.1 142.8h59.7" fill="none" stroke="#636466" stroke-width=".3"/>
<path d="M314.2 43h59.7M314.2 92.7h59.7" fill="none" stroke="#f00" stroke-width=".3"/>
<g fill="none" stroke="#bababa" stroke-width=".3">
<path d="M314.2 142.5h59.7"/>
<circle cx="373.9" cy="142.4" r="2.48"/>
</g>
<g font-size="5.8">
<text x="108.8" y="33.9">J2</text>
<text x="185.2" y="34.4">J9</text>
<text x="243" y="34.2">J10</text>
<text x="311.2" y="33.6">J6</text>
<text x="370.9" y="37">J7</text>
<text x="108.7" y="83.9">J3</text>
<text x="371.1" y="87.3">J8</text>
<text x="108.8" y="133.7">J4</text>
<text x="109" y="183.5">J5</text>
</g>
<text font-size="5.6" x="19" y="131.2">1100</text>
<text font-size="5.3" x="48.7" y="30.2">J1</text>
<g font-size="5">
<text x="133.7" y="58.4">U2(1110)</text>
<text x="395.7" y="61.8">M1(1110)</text>
<text x="155.6" y="95.1">1100</text>
<text x="268" y="94.8">1200</text>
<text x="283" y="94.4">1100</text>
<text x="133.7" y="108.1">U3(1110)</text>
<text x="395.7" y="111.6">M2(1110)</text>
<text x="204.9" y="154.5">CABLE_002</text>
<text x="333.3" y="153.8">CABLE_003</text>
<text x="133.7" y="157.8">U4(1110)</text>
<text x="133.7" y="207.6">U5(1110)</text>
<text x="70.3" y="232.3">CABLE_001</text>
</g>
<g font-size="4">
<text x="351.4" y="21.5">REV</text>
<text x="351.7" y="24.7">00</text>
<text x="352.1" y="28.2">01</text>
<text x="408.9" y="28.2">JDC</text>
</g>
<g font-size="3.1">
<text x="82" y="39.2">D09</text>
<text x="214.4" y="41.7">D23</text>
<text x="342.8" y="42.5">+5V</text>
<text x="81.7" y="56">D19</text>
<text x="214" y="58.5">D24</text>
<text x="343.3" y="59">D44</text>
<text x="81.3" y="72.4">GND</text>
<text x="213.7" y="74.8">D22</text>
<text x="343.2" y="75.8">GND</text>
<text x="81.8" y="89">D10</text>
<text x="213.7" y="91.7">D25</text>
<text x="343" y="92.2">+5V</text>
<text x="81.6" y="105.7">D18</text>
<text x="213.9" y="108">D27</text>
<text x="343.1" y="108.7">D45</text>
<text x="81.3" y="121.9">GND</text>
<text x="214" y="125.3">GND</text>
<text x="342.9" y="125.6">GND</text>
<text x="81.6" y="138.9">D11</text>
<text x="214.2" y="141.9">NC</text>
<text x="343.8" y="141.3">NC</text>
<text x="81.6" y="155.3">D02</text>
<text x="81.5" y="171.9">GND</text>
<text x="81.4" y="188.6">D12</text>
<text x="81.4" y="205.1">D03</text>
<text x="81.3" y="221.5">GND</text>
</g>
<text font-size="2.3" x="372.2" y="139.1">NC</text>
<g font-size="1.8">
<text x="187.5" y="40.1">1</text>
<text x="247.2" y="40.1">1</text>
<text x="313.6" y="39.8">1</text>
<text x="373.2" y="40.4">1</text>
<text x="187.6" y="56.7">2</text>
<text x="247.3" y="56.7">2</text>
<text x="313.7" y="56.4">2</text>
<text x="373.4" y="56.9">2</text>
<text x="187.6" y="73.3">3</text>
<text x="247.3" y="73.3">3</text>
<text x="313.7" y="72.9">3</text>
<text x="373.4" y="73.6">3</text>
<text x="187.4" y="89.9">4</text>
<text x="247.2" y="89.9">4</text>
<text x="313.5" y="89.5">4</text>
<text x="373.3" y="90.2">1</text>
<text x="187.6" y="106.4">5</text>
<text x="247.3" y="106.4">5</text>
<text x="313.7" y="106.1">5</text>
<text x="373.4" y="106.1">2</text>
<text x="187.6" y="123">6</text>
<text x="247.3" y="123">6</text>
<text x="313.7" y="122.7">6</text>
<text x="373.4" y="122.6">3</text>
<text x="187.8" y="139.6">7</text>
<text x="247.5" y="139.6">7</text>
<text x="313.8" y="139.3">7</text>
</g>
<g font-size="1.7">
<text x="51.4" y="35.8">1</text>
<text x="111.1" y="36.9">1</text>
<text x="51.5" y="52.4">2</text>
<text x="111.2" y="53.1">2</text>
<text x="51.5" y="69">3</text>
<text x="111.1" y="69.8">3</text>
<text x="51.3" y="85.6">4</text>
<text x="111.2" y="86.6">1</text>
<text x="51.5" y="102.1">5</text>
<text x="111.3" y="102.6">2</text>
<text x="51.5" y="118.7">6</text>
<text x="111.3" y="119.2">3</text>
<text x="51.7" y="135.3">7</text>
<text x="111.1" y="136.4">1</text>
<text x="51.5" y="151.8">8</text>
<text x="111.3" y="152.3">2</text>
<text x="51.5" y="168.4">9</text>
<text x="111.4" y="168.9">3</text>
<text x="50.9" y="185.1">10</text>
<text x="111.1" y="186.1">1</text>
<text x="50.8" y="201.7">11</text>
<text x="111.2" y="202.3">2</text>
<text x="50.9" y="218.2">12</text>
<text x="111.1" y="218.9">3</text>
</g>
<text font-size="1.4" x="367.1" y="13.8">1120</text>
</svg>
